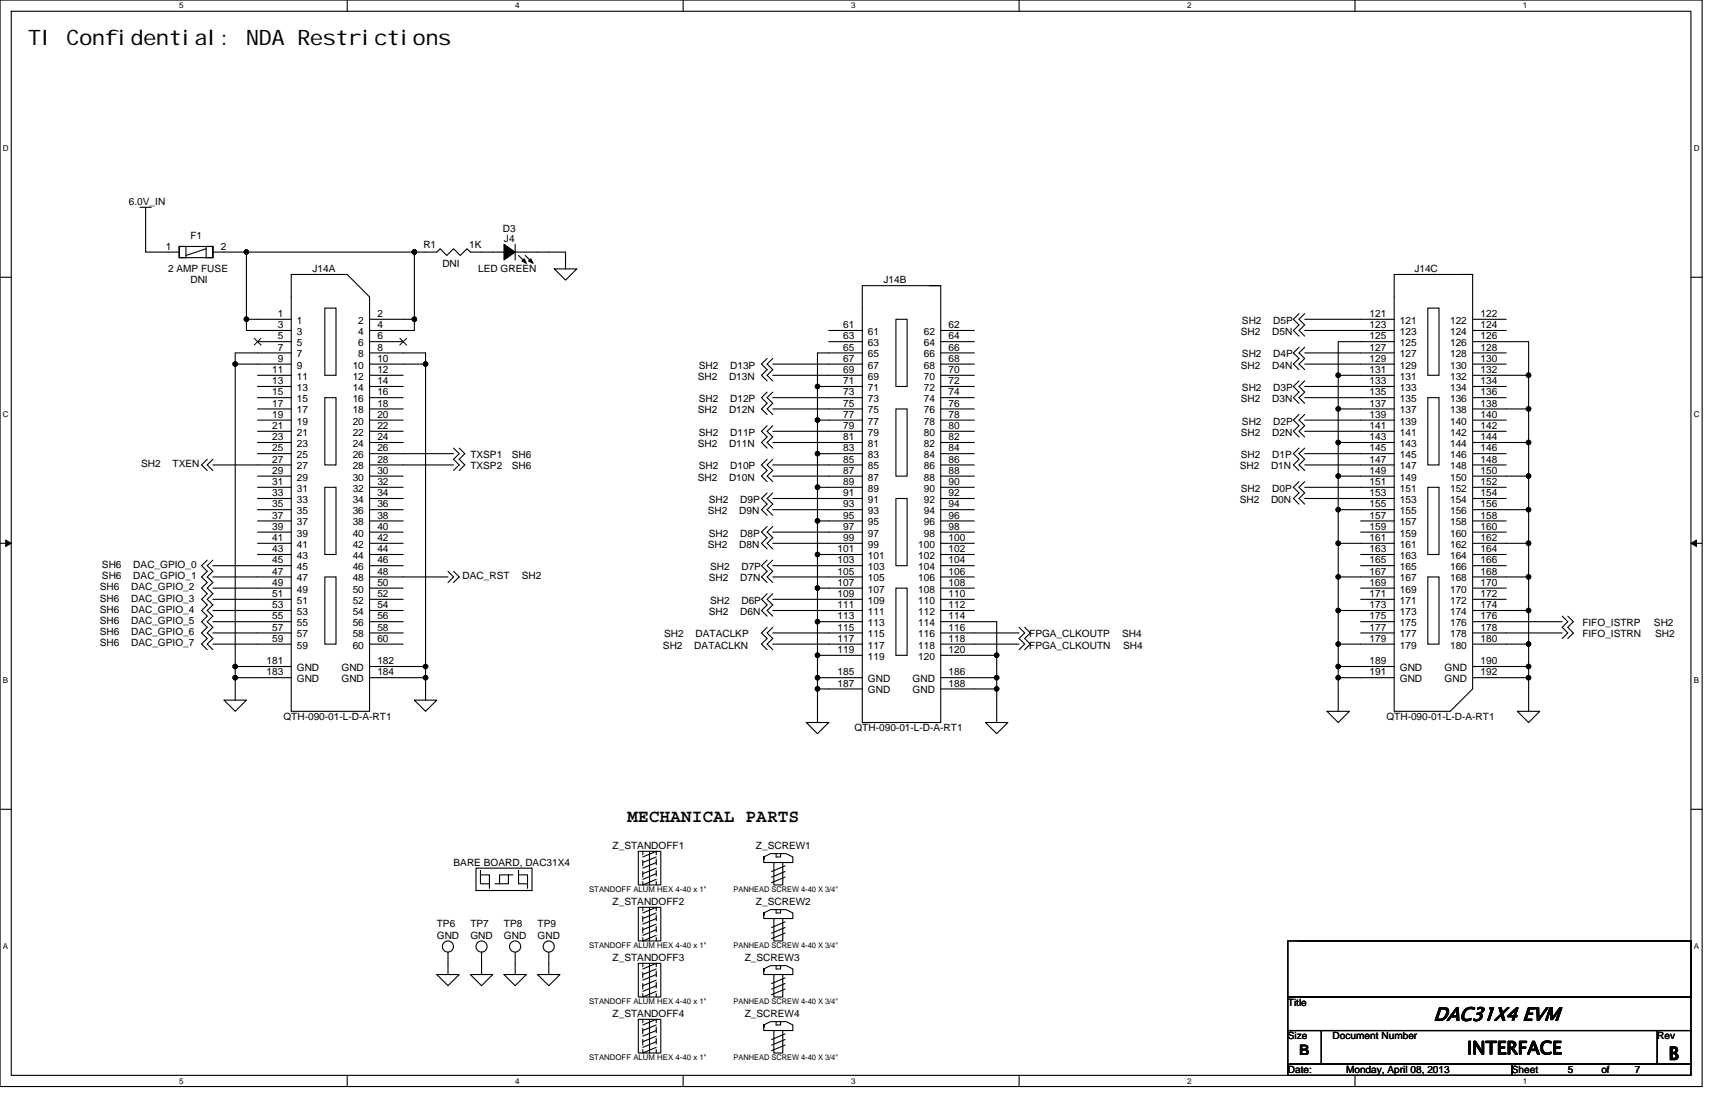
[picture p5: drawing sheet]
<svg xmlns="http://www.w3.org/2000/svg" width="432mm" height="279mm" viewBox="0 0 432 279" stroke-linecap="round" stroke-linejoin="round" font-family="sans-serif">
<path d="M0 0h428.6v273.5h-428.6zM2.8 2.8h422.9v267.9h-422.9z" fill="none" stroke="#000" stroke-width=".28"/>
<g fill="#fff">
<path d="M45.1 .3h1.1v2.3h-1.1z"/>
<path d="M45.1 271h1.1v2.2h-1.1z"/>
</g>
<path d="M87.4 0v2.8M87.4 270.7v2.8" fill="none" stroke="#000" stroke-width=".28"/>
<g fill="#fff">
<path d="M129.7 .3h1.1v2.3h-1.1z"/>
<path d="M129.7 271h1.1v2.2h-1.1z"/>
</g>
<path d="M172 0v2.8M172 270.7v2.8" fill="none" stroke="#000" stroke-width=".28"/>
<g fill="#fff">
<path d="M214.3 .3h1.1v2.3h-1.1z"/>
<path d="M214.3 271h1.1v2.2h-1.1z"/>
</g>
<path d="M256.6 0v2.8M256.6 270.7v2.8" fill="none" stroke="#000" stroke-width=".28"/>
<g fill="#fff">
<path d="M298.9 .3h1.1v2.3h-1.1z"/>
<path d="M298.9 271h1.1v2.2h-1.1z"/>
</g>
<path d="M341.2 0v2.8M341.2 270.7v2.8" fill="none" stroke="#000" stroke-width=".28"/>
<g fill="#fff">
<path d="M383.5 .3h1.1v2.3h-1.1z"/>
<path d="M383.5 271h1.1v2.2h-1.1z"/>
<path d="M.7 36.3h1.5v2.3h-1.5z"/>
<path d="M426.5 36.3h1.4v2.3h-1.4z"/>
<path d="M.7 103.3h1.5v2.2h-1.5z"/>
<path d="M426.5 103.3h1.4v2.2h-1.4z"/>
</g>
<path d="M0 69.8h2.8M425.7 69.8h2.9" fill="none" stroke="#000" stroke-width=".28"/>
<g fill="#fff">
<path d="M.7 170.2h1.4v2.3h-1.4z"/>
<path d="M426.5 170.2h1.3v2.3h-1.3z"/>
</g>
<path d="M0 136.8h2.8M425.7 136.8h2.9" fill="none" stroke="#000" stroke-width=".28"/>
<path d="M1.4 135.9l1.4 .9-1.4 .8zM425.7 136.8l1.4-.9v1.7z" fill="#000" stroke="#000" stroke-width=".25"/>
<g fill="#fff">
<path d="M.7 237.2h1.4v2.2h-1.4z"/>
<path d="M426.4 237.2h1.4v2.2h-1.4z"/>
</g>
<g fill="none" stroke="#000" stroke-width=".28">
<path d="M35.3 52.2h2.8M36.7 52.2v11.3h8.4M45.1 62h8.5v2.9h-8.5zM45.1 62h1.7v2.9h-1.7zM51.9 62h1.7v2.9h-1.7zM51.9 62.6l-5.1 1.7M53.6 63.5h8.4M62 63.5h42.3M62 63.5v16.9M73.3 69.1h14.1l5.6 5.6v104.3h-19.7zM81.8 77.6h2.8v16.9h-2.8zM104.3 63.5v16.9"/>
<path d="M126.9 63.5h-8.5l-.8-.9-1.7 1.7-1.7-1.7-1.7 1.7-1.7-1.7-.8 .9h-5.7M129.7 63.5h12.7v4.2M129.7 61.5v3.9M130.6 64.3l1.6 1.7M132.2 64.3l1.7 1.7M139.6 67.7h5.6l-2.8 2.8zM217.1 71.9h19.8v110h-19.8zM234 71.9h2.9M327.1 79l-1.5 1.4 1.5 1.4-1.5 1.4 1.5 1.4M328.5 79l-1.4 1.4 1.4 1.4-1.4 1.4 1.4 1.4M351 69.1h19.8v104.3l-5.7 5.6h-14.1zM359.5 77.6h2.8v16.9h-2.8z"/>
<path d="M367.9 69.1h2.9M59.2 91.7h14.1M59.2 91.7v76.1M62 80.4h11.3M62 80.4v2.8h11.3M64.9 86h8.4M64.9 94.5h8.4M64.9 97.3h8.4M73.3 88.8h-14.1v2.9M93 80.4h11.3M93 88.8h14.1v2.9M93 86h8.5"/>
<path d="M93 94.5h8.5M93 97.3h8.5M104.3 80.4v2.8h-11.3M107.1 91.7h-14.1M107.1 91.7v76.1M193.1 90.2l-1.4 1.5 1.4 1.3-1.4 1.5 1.4 1.4M193.1 98.7l-1.4 1.4 1.4 1.4-1.4 1.4 1.4 1.4M194.6 90.2l-1.5 1.5 1.5 1.3-1.5 1.5 1.5 1.4M194.6 98.7l-1.5 1.4 1.5 1.4-1.5 1.4 1.5 1.4M205.8 97.3v8.4h11.3M208.7 86h8.4M208.7 83.2h8.4"/>
<path d="M217.1 91.7h-22.5M217.1 94.5h-22.5M217.1 88.8h-11.3v8.5h11.3M225.6 80.4h2.8v16.9h-2.8zM236.9 86h8.4M236.9 88.8h8.4M236.9 91.7h8.4M236.9 94.5h8.4M236.9 97.3h8.4M236.9 83.2h8.4M327.1 87.4l-1.5 1.4 1.5 1.4-1.5 1.5 1.5 1.3M327.1 95.9l-1.5 1.4 1.5 1.4-1.5 1.4 1.5 1.4"/>
<path d="M328.5 87.4l-1.4 1.4 1.4 1.4-1.4 1.5 1.4 1.3M328.5 95.9l-1.4 1.4 1.4 1.4-1.4 1.4 1.4 1.4M336.9 94.5v8.4h14.1M351 80.4h-22.5M351 83.2h-22.5M351 88.8h-22.5M351 91.7h-22.5M351 97.3h-22.5M351 86h-14.1v8.5h14.1M370.8 86h14.1v8.5M370.8 94.5h14.1M370.8 80.4h8.4"/>
<path d="M370.8 83.2h8.4M370.8 88.8h8.4M370.8 91.7h8.4M370.8 97.3h8.4M384.9 94.5v8.4M52.2 115.6l-1.4 1.4 1.4 1.4M53.6 117h19.7M53.6 115.6l-1.4 1.4 1.4 1.4M64.9 100.1h8.4M64.9 102.9h8.4M64.9 105.7h8.4M64.9 108.6h8.4"/>
<path d="M64.9 111.4h8.4M64.9 114.2h8.4M64.9 119.8h8.4M81.8 100.1h2.8v16.9h-2.8zM93 114.2h21.2M93 117h21.2M93 100.1h8.5M93 102.9h8.5M93 105.7h8.5M93 108.6h8.5M93 111.4h8.5M93 119.8h8.5"/>
<path d="M114.2 112.8l1.4 1.4-1.4 1.4 1.4 1.4-1.4 1.4M115.6 112.8l1.4 1.4-1.4 1.4 1.4 1.4-1.4 1.4M193.1 107.1l-1.4 1.5 1.4 1.4-1.4 1.4 1.4 1.4M193.1 115.6l-1.4 1.4 1.4 1.4-1.4 1.4 1.4 1.4M194.6 107.1l-1.5 1.5 1.5 1.4-1.5 1.4 1.5 1.4M194.6 115.6l-1.5 1.4 1.5 1.4-1.5 1.4 1.5 1.4M205.8 105.7v8.5h11.3M205.8 114.2v8.5h11.3M217.1 100.1h-22.5M217.1 102.9h-22.5M217.1 108.6h-22.5M217.1 111.4h-22.5"/>
<path d="M217.1 117h-22.5M217.1 119.8h-22.5M225.6 102.9h2.8v16.9h-2.8zM236.9 100.1h8.4M236.9 102.9h8.4M236.9 105.7h8.4M236.9 108.6h8.4M236.9 111.4h8.4M236.9 114.2h8.4M236.9 117h8.4M236.9 119.8h8.4M327.1 104.3l-1.5 1.4 1.5 1.4-1.5 1.5 1.5 1.4"/>
<path d="M327.1 112.8l-1.5 1.4 1.5 1.4-1.5 1.4 1.5 1.4M328.5 104.3l-1.4 1.4 1.4 1.4-1.4 1.5 1.4 1.4M328.5 112.8l-1.4 1.4 1.4 1.4-1.4 1.4 1.4 1.4M336.9 102.9v8.5h14.1M336.9 111.4v8.4h14.1M336.9 119.8v8.5h14.1M351 100.1h-22.5M351 105.7h-22.5M351 108.6h-22.5M351 114.2h-22.5M351 117h-22.5M359.5 100.1h2.8v16.9h-2.8z"/>
<path d="M370.8 102.9h14.1M370.8 111.4h14.1M370.8 119.8h14.1M370.8 100.1h8.4M370.8 105.7h8.4M370.8 108.6h8.4M370.8 114.2h8.4M370.8 117h8.4M384.9 102.9v8.5M384.9 111.4v8.4M384.9 119.8v8.5M64.9 122.7h8.4"/>
<path d="M64.9 125.5h8.4M64.9 128.3h8.4M64.9 131.1h8.4M64.9 133.9h8.4M64.9 136.8h8.4M64.9 139.6h8.4M81.8 122.7h2.8v16.9h-2.8zM93 122.7h8.5M93 125.5h8.5M93 128.3h8.5M93 131.1h8.5M93 133.9h8.5"/>
<path d="M93 136.8h8.5M93 139.6h8.5M193.1 124.1l-1.4 1.4 1.4 1.4-1.4 1.4 1.4 1.4M193.1 132.5l-1.4 1.4 1.4 1.4-1.4 1.5 1.4 1.4M194.6 124.1l-1.5 1.4 1.5 1.4-1.5 1.4 1.5 1.4M194.6 132.5l-1.5 1.4 1.5 1.4-1.5 1.5 1.5 1.4M205.8 122.7v8.4h11.3M205.8 131.1v8.5h11.3M205.8 139.6v8.4h11.3M217.1 125.5h-22.5M217.1 128.3h-22.5M217.1 133.9h-22.5"/>
<path d="M217.1 136.8h-22.5M225.6 125.5h2.8v16.9h-2.8zM236.9 122.7h8.4M236.9 125.5h8.4M236.9 128.3h8.4M236.9 131.1h8.4M236.9 133.9h8.4M236.9 136.8h8.4M236.9 139.6h8.4M327.1 121.2l-1.5 1.5 1.5 1.4-1.5 1.4 1.5 1.4M328.5 121.2l-1.4 1.5 1.4 1.4-1.4 1.4 1.4 1.4M336.9 128.3v8.5h14.1"/>
<path d="M336.9 136.8v8.4h14.1M342.6 131.1h8.4M342.6 133.9h8.4M342.6 139.6h8.4M351 122.7h-22.5M351 125.5h-22.5M359.5 122.7h2.8v16.9h-2.8zM370.8 128.3h14.1M370.8 136.8h14.1M370.8 122.7h8.4M370.8 125.5h8.4M370.8 131.1h8.4"/>
<path d="M370.8 133.9h8.4M370.8 139.6h8.4M384.9 128.3v8.5M384.9 136.8v8.4M52.2 141l-1.4 1.4 1.4 1.4-1.4 1.4 1.4 1.4-1.4 1.4 1.4 1.4-1.4 1.5 1.4 1.4-1.4 1.4 1.4 1.4-1.4 1.4 1.4 1.4-1.4 1.4 1.4 1.4-1.4 1.4 1.4 1.4M53.6 159.3h19.7M53.6 156.5h19.7M53.6 153.7h19.7M53.6 150.9h19.7M53.6 148h19.7M53.6 145.2h19.7M53.6 142.4h19.7"/>
<path d="M53.6 141l-1.4 1.4 1.4 1.4-1.4 1.4 1.4 1.4-1.4 1.4 1.4 1.4-1.4 1.5 1.4 1.4-1.4 1.4 1.4 1.4-1.4 1.4 1.4 1.4-1.4 1.4 1.4 1.4-1.4 1.4 1.4 1.4M81.8 145.2h2.8v16.9h-2.8zM93 142.4h8.5M93 148h8.5M93 150.9h8.5M93 153.7h8.5M93 156.5h8.5M93 159.3h8.5M112.8 145.2h-19.8M112.8 143.8l1.4 1.4-1.4 1.4M114.2 143.8l1.4 1.4-1.4 1.4M193.1 157.9l-1.4 1.4 1.4 1.4-1.4 1.4 1.4 1.4"/>
<path d="M193.1 141l-1.4 1.4 1.4 1.4-1.4 1.4 1.4 1.4M193.1 149.4l-1.4 1.5 1.4 1.4-1.4 1.4 1.4 1.4M194.6 159.3h22.5M194.6 157.9l-1.5 1.4 1.5 1.4-1.5 1.4 1.5 1.4M194.6 141l-1.5 1.4 1.5 1.4-1.5 1.4 1.5 1.4M194.6 149.4l-1.5 1.5 1.5 1.4-1.5 1.4 1.5 1.4M205.8 148v8.5h11.3M205.8 156.5v8.5M217.1 142.4h-22.5M217.1 145.2h-22.5M217.1 150.9h-22.5M217.1 153.7h-22.5"/>
<path d="M225.6 148h2.8v17h-2.8zM236.9 159.3h19.7M236.9 156.5h14.1v8.5M236.9 142.4h8.4M236.9 145.2h8.4M236.9 148h8.4M236.9 150.9h8.4M236.9 153.7h8.4M256.6 157.9l1.4 1.4-1.4 1.4 1.4 1.4-1.4 1.4M258 157.9l1.4 1.4-1.4 1.4 1.4 1.4-1.4 1.4M336.9 145.2v8.5h14.1M336.9 153.7v8.4h14.1"/>
<path d="M342.6 142.4h8.4M342.6 148h8.4M342.6 150.9h8.4M342.6 156.5h8.4M342.6 159.3h8.4M359.5 145.2h2.8v16.9h-2.8zM370.8 156.5h22.5M370.8 159.3h22.5M370.8 145.2h14.1M370.8 153.7h14.1M370.8 142.4h8.4M370.8 148h8.4"/>
<path d="M370.8 150.9h8.4M384.9 145.2v8.5M384.9 153.7v8.4M393.3 155.1l1.4 1.4-1.4 1.4 1.4 1.4-1.4 1.4M394.7 155.1l1.4 1.4-1.4 1.4 1.4 1.4-1.4 1.4M53.6 162.1h19.7M56.4 176.2h5.6l-2.8 2.8zM59.2 167.8h14.1M59.2 167.8v2.8h14.1M59.2 170.6v5.6M93 167.8h14.1M93 170.6h14.1"/>
<path d="M93 162.1h8.5M104.3 176.2h5.7l-2.9 2.8zM107.1 170.6v5.6M107.1 167.8v2.8M194.6 162.1h22.5M205.8 170.6v2.8M205.8 173.4h11.3M205.8 170.6h11.3M205.8 165h11.3M205.8 173.4v8.5M205.8 165v5.6M236.9 173.4h14.1"/>
<path d="M236.9 162.1h19.7M236.9 165h14.1M251 170.6v2.8M251 173.4v8.5M251 170.6h-14.1M251 165v5.6M334.1 179h5.6l-2.8 2.9zM336.9 167.8v2.8M336.9 162.1v5.7M336.9 170.6h14.1M336.9 167.8h14.1M336.9 170.6v8.4"/>
<path d="M370.8 170.6h14.1v8.4M370.8 167.8h14.1M370.8 162.1h14.1M382 179h5.7l-2.8 2.9zM384.9 167.8v2.8M384.9 162.1v5.7M203 181.9h5.7l-2.9 2.8zM248.1 181.9h5.7l-2.8 2.8zM0 203.7h2.8M119.8 218.5h14.1v5.7h-14.1zM121 219.1v3.4h2.2M130.6 219.1v3.4h2.2"/>
<path d="M160.7 214.3h5.7v8.5h-5.7zM160.7 214.3h.1M161.8 214.3v.8M161.8 216.6v1.4M161.8 219.4v1.4M163.5 214.3v8.5M165.2 215.7l-3.4 1.4M165.2 217.1l-3.4 1.4M165.2 218.5l-3.4 1.4M165.2 219.9l-3.4 1.4M165.2 215.1v-.8l-3.4 1.4M165.2 216.3v1.4"/>
<path d="M165.2 219.1v1.4M192.3 215.7l1.7-.8h3.9l1.7 .8v1.4h-2.5v5.7h-2.3v-5.7h-2.5zM194.8 217.1h2.3M195.4 214.9v.8h1.1v-.8M197.7 218l-3.4 1.4M197.7 219.4l-3.4 1.4M425.7 203.7h2.9M112.8 239.7v5.6M121 220.2h2.2v3.4M121.2 239.7v5.6M128 220.2v2.3h-3.4M129.1 220.2h-3.3v2.3"/>
<path d="M129.7 239.7v5.6M130.6 220.2h2.2v3.4M138.2 239.7v5.6M160.7 228.4h5.7v8.5h-5.7zM160.7 228.4h.1M161.8 228.4v.8M161.8 230.7v1.4M161.8 233.5v1.4M163.5 228.4v8.5M165.2 221.3l-3.4 1.5v-.9M165.2 229.8l-3.4 1.4M165.2 231.2l-3.4 1.4"/>
<path d="M165.2 232.6l-3.4 1.4M165.2 234l-3.4 1.4M165.2 235.4l-3.4 1.5v-.9M165.2 221.9v.9M165.2 229.2v-.8l-3.4 1.4M165.2 230.4v1.4M165.2 233.2v1.4M165.2 236v.9M192.3 229.8l1.7-.8h3.9l1.7 .8v1.4h-2.5v5.7h-2.3v-5.7h-2.5zM194.8 231.2h2.3M195.4 229v.8h1.1v-.8M197.7 232.1l-3.4 1.4"/>
<path d="M197.7 233.5l-3.4 1.4M197.7 234.9l-3.4 1.4M197.7 220.8l-3.4 1.4M324.3 236.9h101.4v14.1h-101.4zM327.1 236.9h98.6v14.1M110 245.3h5.6l-2.8 2.8zM118.4 245.3h5.7l-2.9 2.8zM126.9 245.3h5.6l-2.8 2.8zM135.3 245.3h5.7l-2.8 2.8zM160.7 256.6h5.7v8.4h-5.7zM160.7 256.6h.1M160.7 242.5h5.7v8.5h-5.7z"/>
<path d="M160.7 242.5h.1M161.8 256.6v.8M161.8 258.8v1.4M161.8 242.5v.8M161.8 244.8v1.3M161.8 247.6v1.4M163.5 256.6v8.4M163.5 242.5v8.5M165.2 258l-3.4 1.4M165.2 259.4l-3.4 1.4M165.2 257.4v-.8l-3.4 1.4M165.2 258.6v1.4"/>
<path d="M165.2 243.9l-3.4 1.4M165.2 245.3l-3.4 1.4M165.2 246.7l-3.4 1.4M165.2 248.1l-3.4 1.4M165.2 249.5l-3.4 1.5v-.9M165.2 243.3v-.8l-3.4 1.4M165.2 244.5v1.4M165.2 247.3v1.4M165.2 250.1v.9M192.3 243.9l1.7-.8h3.9l1.7 .8v1.4h-2.5v5.7h-2.3v-5.7h-2.5zM192.3 258l1.7-.8h3.9l1.7 .8v1.4h-2.5v5.6h-2.3v-5.6h-2.5zM194.8 245.3h2.3"/>
<path d="M194.8 259.4h2.3M195.4 243.1v.8h1.1v-.8M195.4 257.2v.8h1.1v-.8M197.7 246.1l-3.4 1.5M197.7 247.6l-3.4 1.4M197.7 249l-3.4 1.4M324.3 251h101.4v8.4h-101.4zM324.3 259.4h8.4v8.5h-8.4zM332.7 259.4h84.6v8.5h-84.6zM417.3 259.4h8.4v8.5h-8.4zM161.8 261.7v1.4M165.2 260.8l-3.4 1.4"/>
<path d="M165.2 262.2l-3.4 1.4M165.2 263.6l-3.4 1.4v-.8M165.2 261.4v1.4M165.2 264.2v.8M197.7 260.2l-3.4 1.5M197.7 261.7l-3.4 1.4M197.7 263.1l-3.4 1.4M324.3 267.9h56.3v2.8h-56.3zM380.6 267.9h45.1v2.8h-45.1z"/>
<circle cx="112.8" cy="238.3" r="1.4"/>
<circle cx="121.2" cy="238.3" r="1.4"/>
<circle cx="129.7" cy="238.3" r="1.4"/>
<circle cx="138.2" cy="238.3" r="1.4"/>
</g>
<g fill="#000" stroke="#000" stroke-width=".28">
<path d="M126.9 61.5l2.8 2-2.8 1.9z" fill-rule="evenodd"/>
<path d="M131.4 65.7l.6-.5 .5 1.1z" fill-rule="evenodd"/>
<path d="M133.6 65.2l.6 1.1-1.1-.6z" fill-rule="evenodd"/>
<circle cx="62" cy="63.4" r=".55"/>
<circle cx="104.3" cy="63.4" r=".55"/>
<circle cx="59.2" cy="91.6" r=".56"/>
<circle cx="62" cy="80.4" r=".56"/>
<circle cx="104.3" cy="80.4" r=".56"/>
<circle cx="107.1" cy="91.6" r=".55"/>
<circle cx="205.8" cy="97.3" r=".55"/>
<circle cx="336.9" cy="94.5" r=".56"/>
<circle cx="384.8" cy="94.5" r=".56"/>
<circle cx="205.8" cy="105.7" r=".55"/>
<circle cx="205.8" cy="114.2" r=".55"/>
<circle cx="336.9" cy="102.9" r=".55"/>
<circle cx="336.9" cy="111.4" r=".55"/>
<circle cx="336.9" cy="119.8" r=".55"/>
<circle cx="384.8" cy="111.4" r=".55"/>
<circle cx="384.8" cy="119.8" r=".55"/>
<circle cx="384.8" cy="102.9" r=".55"/>
<circle cx="205.8" cy="122.6" r=".56"/>
<circle cx="205.8" cy="139.6" r=".55"/>
<circle cx="205.8" cy="131.1" r=".55"/>
<circle cx="336.9" cy="136.7" r=".56"/>
<circle cx="336.9" cy="128.3" r=".55"/>
<circle cx="384.8" cy="136.7" r=".56"/>
<circle cx="384.8" cy="128.3" r=".55"/>
<circle cx="205.8" cy="156.5" r=".55"/>
<circle cx="205.8" cy="148" r=".55"/>
<circle cx="336.9" cy="153.7" r=".55"/>
<circle cx="336.9" cy="145.2" r=".55"/>
<circle cx="384.8" cy="145.2" r=".55"/>
<circle cx="384.8" cy="153.7" r=".55"/>
<circle cx="59.2" cy="167.8" r=".56"/>
<circle cx="59.2" cy="170.6" r=".56"/>
<circle cx="107.1" cy="167.8" r=".55"/>
<circle cx="107.1" cy="170.6" r=".55"/>
<circle cx="205.8" cy="164.9" r=".56"/>
<circle cx="205.8" cy="173.4" r=".55"/>
<circle cx="205.8" cy="170.6" r=".55"/>
<circle cx="250.9" cy="164.9" r=".56"/>
<circle cx="250.9" cy="173.4" r=".55"/>
<circle cx="250.9" cy="170.6" r=".55"/>
<circle cx="336.9" cy="170.6" r=".55"/>
<circle cx="336.9" cy="162.1" r=".55"/>
<circle cx="336.9" cy="167.8" r=".55"/>
<circle cx="384.8" cy="170.6" r=".55"/>
<circle cx="384.8" cy="167.8" r=".55"/>
<circle cx="384.8" cy="162.1" r=".55"/>
</g>
<path d="M64 85.2l1.7 1.7M65.7 85.2l-1.7 1.7M100.7 85.2l1.7 1.7M102.4 85.2l-1.8 1.7" fill="none" stroke="#000" stroke-width=".25"/>
<text font-size="5.4" x="7.1" y="11.3">TI Confidential: NDA Restrictions</text>
<text font-size="4.8" x="360.9" y="256.9">DAC31X4 EVM</text>
<g font-size="4.5">
<text x="157.9" y="206.8">MECHANICAL PARTS</text>
<text x="369.4" y="265.3">INTERFACE</text>
<text x="420.1" y="266.7">B</text>
</g>
<text font-size="3.7" x="327.1" y="265.6">B</text>
<g font-size="2.5">
<text x="32.4" y="51.6">6.0V_IN</text>
<text x="126.6" y="58.4">D3</text>
<text x="41.7" y="62.9">1</text>
<text x="47.9" y="60">F1</text>
<text x="55.6" y="62.9">2</text>
<text x="106.6" y="62.3">R1</text>
<text x="118.2" y="62.3">1K</text>
<text x="126.9" y="60.9">J4</text>
<text x="42.3" y="68.5">2 AMP FUSE</text>
<text x="47.9" y="71.3">DNI</text>
<text x="78.7" y="68.5">J14A</text>
<text x="111.4" y="67.1">DNI</text>
<text x="120.4" y="68.5">LED GREEN</text>
<text x="222.5" y="71.3">J14B</text>
<text x="356.1" y="68.5">J14C</text>
<text x="69.9" y="79.8">1</text>
<text x="69.9" y="82.6">3</text>
<text x="74.7" y="81.5">1</text>
<text x="90.2" y="81.5">2</text>
<text x="95" y="79.8">2</text>
<text x="95" y="82.6">4</text>
<text x="212.3" y="82.6">61</text>
<text x="238.8" y="82.6">62</text>
<text x="312.7" y="81.5">SH2</text>
<text x="320.6" y="81.5">D5P</text>
<text x="344.8" y="79.8">121</text>
<text x="344.8" y="82.6">123</text>
<text x="352.4" y="81.5">121</text>
<text x="365.1" y="81.5">122</text>
<text x="372.7" y="79.8">122</text>
<text x="372.7" y="82.6">124</text>
<text x="69.9" y="85.4">5</text>
<text x="69.9" y="88.2">7</text>
<text x="74.7" y="84.3">3</text>
<text x="74.7" y="87.1">5</text>
<text x="74.7" y="90">7</text>
<text x="90.2" y="84.3">4</text>
<text x="90.2" y="87.1">6</text>
<text x="90.2" y="90">8</text>
<text x="95" y="85.4">6</text>
<text x="95" y="88.2">8</text>
<text x="212.3" y="85.4">63</text>
<text x="212.3" y="88.2">65</text>
<text x="218.5" y="87.1">63</text>
<text x="218.5" y="90">65</text>
<text x="218.5" y="84.3">61</text>
<text x="232.6" y="87.1">64</text>
<text x="232.6" y="90">66</text>
<text x="232.6" y="84.3">62</text>
<text x="238.8" y="85.4">64</text>
<text x="238.8" y="88.2">66</text>
<text x="312.4" y="84.3">SH2</text>
<text x="312.7" y="89.9">SH2</text>
<text x="320.3" y="84.3">D5N</text>
<text x="320.6" y="89.9">D4P</text>
<text x="344.8" y="85.4">125</text>
<text x="344.8" y="88.2">127</text>
<text x="352.4" y="84.3">123</text>
<text x="352.4" y="87.1">125</text>
<text x="352.4" y="90">127</text>
<text x="365.1" y="84.3">124</text>
<text x="365.1" y="87.1">126</text>
<text x="365.1" y="90">128</text>
<text x="372.7" y="85.4">126</text>
<text x="372.7" y="88.2">128</text>
<text x="68.5" y="93.9">11</text>
<text x="69.9" y="91.1">9</text>
<text x="74.7" y="92.8">9</text>
<text x="74.7" y="95.6">11</text>
<text x="88.8" y="92.8">10</text>
<text x="88.8" y="95.6">12</text>
<text x="95" y="91.1">10</text>
<text x="95" y="93.9">12</text>
<text x="175.7" y="95.6">SH2</text>
<text x="175.9" y="92.8">SH2</text>
<text x="183.6" y="95.6">D13N</text>
<text x="183.8" y="92.8">D13P</text>
<text x="212.3" y="91.1">67</text>
<text x="212.3" y="93.9">69</text>
<text x="218.5" y="92.8">67</text>
<text x="218.5" y="95.6">69</text>
<text x="232.6" y="92.8">68</text>
<text x="232.6" y="95.6">70</text>
<text x="238.8" y="91.1">68</text>
<text x="238.8" y="93.9">70</text>
<text x="312.4" y="92.8">SH2</text>
<text x="320.3" y="92.8">D4N</text>
<text x="344.8" y="91.1">129</text>
<text x="344.8" y="93.9">131</text>
<text x="352.4" y="92.8">129</text>
<text x="352.4" y="95.6">131</text>
<text x="365.1" y="92.8">130</text>
<text x="365.1" y="95.6">132</text>
<text x="372.7" y="91.1">130</text>
<text x="372.7" y="93.9">132</text>
<text x="68.5" y="96.7">13</text>
<text x="68.5" y="99.5">15</text>
<text x="74.7" y="98.4">13</text>
<text x="74.7" y="101.2">15</text>
<text x="88.8" y="98.4">14</text>
<text x="88.8" y="101.2">16</text>
<text x="95" y="96.7">14</text>
<text x="95" y="99.5">16</text>
<text x="175.9" y="101.2">SH2</text>
<text x="183.8" y="101.2">D12P</text>
<text x="212.3" y="96.7">71</text>
<text x="212.3" y="99.5">73</text>
<text x="218.5" y="98.4">71</text>
<text x="218.5" y="101.2">73</text>
<text x="232.6" y="98.4">72</text>
<text x="232.6" y="101.2">74</text>
<text x="238.8" y="96.7">72</text>
<text x="238.8" y="99.5">74</text>
<text x="312.4" y="101.2">SH2</text>
<text x="312.7" y="98.4">SH2</text>
<text x="320.3" y="101.2">D3N</text>
<text x="320.6" y="98.4">D3P</text>
<text x="344.8" y="96.7">133</text>
<text x="344.8" y="99.5">135</text>
<text x="352.4" y="98.4">133</text>
<text x="352.4" y="101.2">135</text>
<text x="365.1" y="98.4">134</text>
<text x="365.1" y="101.2">136</text>
<text x="372.7" y="96.7">134</text>
<text x="372.7" y="99.5">136</text>
<text x="68.5" y="102.3">17</text>
<text x="68.5" y="105.2">19</text>
<text x="68.5" y="108">21</text>
<text x="74.7" y="104.1">17</text>
<text x="74.7" y="106.9">19</text>
<text x="88.8" y="104.1">18</text>
<text x="88.8" y="106.9">20</text>
<text x="95" y="102.3">18</text>
<text x="95" y="105.2">20</text>
<text x="95" y="108">22</text>
<text x="175.7" y="104">SH2</text>
<text x="183.6" y="104">D12N</text>
<text x="212.3" y="102.3">75</text>
<text x="212.3" y="105.2">77</text>
<text x="212.3" y="108">79</text>
<text x="218.5" y="104.1">75</text>
<text x="218.5" y="106.9">77</text>
<text x="232.6" y="104.1">76</text>
<text x="232.6" y="106.9">78</text>
<text x="238.8" y="102.3">76</text>
<text x="238.8" y="105.2">78</text>
<text x="238.8" y="108">80</text>
<text x="312.7" y="106.9">SH2</text>
<text x="320.6" y="106.9">D2P</text>
<text x="344.8" y="102.3">137</text>
<text x="344.8" y="105.2">139</text>
<text x="344.8" y="108">141</text>
<text x="352.4" y="104.1">137</text>
<text x="352.4" y="106.9">139</text>
<text x="365.1" y="104.1">138</text>
<text x="365.1" y="106.9">140</text>
<text x="372.7" y="102.3">138</text>
<text x="372.7" y="105.2">140</text>
<text x="372.7" y="108">142</text>
<text x="68.5" y="110.8">23</text>
<text x="68.5" y="113.6">25</text>
<text x="74.7" y="109.7">21</text>
<text x="74.7" y="112.5">23</text>
<text x="88.8" y="109.7">22</text>
<text x="88.8" y="112.5">24</text>
<text x="95" y="110.8">24</text>
<text x="95" y="113.6">26</text>
<text x="175.7" y="112.5">SH2</text>
<text x="175.9" y="109.7">SH2</text>
<text x="183.6" y="112.5">D11N</text>
<text x="183.8" y="109.7">D11P</text>
<text x="212.3" y="110.8">81</text>
<text x="212.3" y="113.6">83</text>
<text x="218.5" y="109.7">79</text>
<text x="218.5" y="112.5">81</text>
<text x="232.6" y="109.7">80</text>
<text x="232.6" y="112.5">82</text>
<text x="238.8" y="110.8">82</text>
<text x="238.8" y="113.6">84</text>
<text x="312.4" y="109.7">SH2</text>
<text x="320.3" y="109.7">D2N</text>
<text x="344.8" y="110.8">143</text>
<text x="344.8" y="113.6">145</text>
<text x="352.4" y="109.7">141</text>
<text x="352.4" y="112.5">143</text>
<text x="365.1" y="109.7">142</text>
<text x="365.1" y="112.5">144</text>
<text x="372.7" y="110.8">144</text>
<text x="372.7" y="113.6">146</text>
<text x="35.5" y="117.6">SH2</text>
<text x="43.4" y="117.6">TXEN</text>
<text x="68.5" y="116.4">27</text>
<text x="68.5" y="119.3">29</text>
<text x="74.7" y="115.3">25</text>
<text x="74.7" y="118.2">27</text>
<text x="88.8" y="115.3">26</text>
<text x="88.8" y="118.2">28</text>
<text x="95" y="116.4">28</text>
<text x="95" y="119.3">30</text>
<text x="118.4" y="115.3">TXSP1</text>
<text x="118.4" y="118.1">TXSP2</text>
<text x="128.9" y="115.3">SH6</text>
<text x="128.9" y="118.1">SH6</text>
<text x="175.9" y="118.1">SH2</text>
<text x="183.8" y="118.1">D10P</text>
<text x="212.3" y="116.4">85</text>
<text x="212.3" y="119.3">87</text>
<text x="218.5" y="115.3">83</text>
<text x="218.5" y="118.2">85</text>
<text x="232.6" y="115.3">84</text>
<text x="232.6" y="118.2">86</text>
<text x="238.8" y="116.4">86</text>
<text x="238.8" y="119.3">88</text>
<text x="312.1" y="118.1">SH2</text>
<text x="312.4" y="115.3">SH2</text>
<text x="320" y="118.1">D1N</text>
<text x="320.3" y="115.3">D1P</text>
<text x="344.8" y="116.4">147</text>
<text x="344.8" y="119.3">149</text>
<text x="352.4" y="115.3">145</text>
<text x="352.4" y="118.2">147</text>
<text x="365.1" y="115.3">146</text>
<text x="365.1" y="118.2">148</text>
<text x="372.7" y="116.4">148</text>
<text x="372.7" y="119.3">150</text>
<text x="68.5" y="122.1">31</text>
<text x="68.5" y="124.9">33</text>
<text x="74.7" y="121">29</text>
<text x="74.7" y="123.8">31</text>
<text x="88.8" y="121">30</text>
<text x="88.8" y="123.8">32</text>
<text x="95" y="122.1">32</text>
<text x="95" y="124.9">34</text>
<text x="175.7" y="121">SH2</text>
<text x="183.6" y="121">D10N</text>
<text x="212.3" y="122.1">89</text>
<text x="212.3" y="124.9">91</text>
<text x="218.5" y="121">87</text>
<text x="218.5" y="123.8">89</text>
<text x="232.6" y="121">88</text>
<text x="232.6" y="123.8">90</text>
<text x="238.8" y="122.1">90</text>
<text x="238.8" y="124.9">92</text>
<text x="312.4" y="123.8">SH2</text>
<text x="320.3" y="123.8">D0P</text>
<text x="344.8" y="122.1">151</text>
<text x="344.8" y="124.9">153</text>
<text x="352.4" y="121">149</text>
<text x="352.4" y="123.8">151</text>
<text x="365.1" y="121">150</text>
<text x="365.1" y="123.8">152</text>
<text x="372.7" y="122.1">152</text>
<text x="372.7" y="124.9">154</text>
<text x="68.5" y="127.7">35</text>
<text x="68.5" y="130.5">37</text>
<text x="74.7" y="126.6">33</text>
<text x="74.7" y="129.4">35</text>
<text x="88.8" y="126.6">34</text>
<text x="88.8" y="129.4">36</text>
<text x="95" y="127.7">36</text>
<text x="95" y="130.5">38</text>
<text x="178.2" y="129.4">SH2</text>
<text x="178.5" y="126.6">SH2</text>
<text x="186.1" y="129.4">D9N</text>
<text x="186.4" y="126.6">D9P</text>
<text x="212.3" y="127.7">93</text>
<text x="212.3" y="130.5">95</text>
<text x="218.5" y="126.6">91</text>
<text x="218.5" y="129.4">93</text>
<text x="232.6" y="126.6">92</text>
<text x="232.6" y="129.4">94</text>
<text x="238.8" y="127.7">94</text>
<text x="238.8" y="130.5">96</text>
<text x="312.1" y="126.6">SH2</text>
<text x="320" y="126.6">D0N</text>
<text x="344.8" y="127.7">155</text>
<text x="344.8" y="130.5">157</text>
<text x="352.4" y="126.6">153</text>
<text x="352.4" y="129.4">155</text>
<text x="365.1" y="126.6">154</text>
<text x="365.1" y="129.4">156</text>
<text x="372.7" y="127.7">156</text>
<text x="372.7" y="130.5">158</text>
<text x="68.5" y="133.4">39</text>
<text x="68.5" y="136.2">41</text>
<text x="74.7" y="132.3">37</text>
<text x="74.7" y="135.1">39</text>
<text x="74.7" y="137.9">41</text>
<text x="88.8" y="132.3">38</text>
<text x="88.8" y="135.1">40</text>
<text x="88.8" y="137.9">42</text>
<text x="95" y="133.4">40</text>
<text x="95" y="136.2">42</text>
<text x="178.2" y="137.9">SH2</text>
<text x="178.5" y="135.1">SH2</text>
<text x="186.1" y="137.9">D8N</text>
<text x="186.4" y="135.1">D8P</text>
<text x="212.3" y="133.4">97</text>
<text x="212.3" y="136.2">99</text>
<text x="218.5" y="132.3">95</text>
<text x="218.5" y="135.1">97</text>
<text x="218.5" y="137.9">99</text>
<text x="231.2" y="137.9">100</text>
<text x="232.6" y="132.3">96</text>
<text x="232.6" y="135.1">98</text>
<text x="238.8" y="136.2">100</text>
<text x="238.8" y="133.4">98</text>
<text x="344.8" y="133.4">159</text>
<text x="344.8" y="136.2">161</text>
<text x="352.4" y="132.3">157</text>
<text x="352.4" y="135.1">159</text>
<text x="352.4" y="137.9">161</text>
<text x="365.1" y="132.3">158</text>
<text x="365.1" y="135.1">160</text>
<text x="365.1" y="137.9">162</text>
<text x="372.7" y="133.4">160</text>
<text x="372.7" y="136.2">162</text>
<text x="25.7" y="142.9">SH6</text>
<text x="33.6" y="142.9">DAC_GPIO_0</text>
<text x="68.5" y="139">43</text>
<text x="68.5" y="141.8">45</text>
<text x="74.7" y="140.7">43</text>
<text x="74.7" y="143.5">45</text>
<text x="88.8" y="140.7">44</text>
<text x="88.8" y="143.5">46</text>
<text x="95" y="139">44</text>
<text x="95" y="141.8">46</text>
<text x="178.8" y="143.5">SH2</text>
<text x="186.7" y="143.5">D7P</text>
<text x="210.9" y="139">101</text>
<text x="210.9" y="141.8">103</text>
<text x="218.5" y="140.7">101</text>
<text x="218.5" y="143.5">103</text>
<text x="231.2" y="140.7">102</text>
<text x="231.2" y="143.5">104</text>
<text x="238.8" y="139">102</text>
<text x="238.8" y="141.8">104</text>
<text x="344.8" y="139">163</text>
<text x="344.8" y="141.8">165</text>
<text x="352.4" y="140.7">163</text>
<text x="352.4" y="143.5">165</text>
<text x="365.1" y="140.7">164</text>
<text x="365.1" y="143.5">166</text>
<text x="372.7" y="139">164</text>
<text x="372.7" y="141.8">166</text>
<text x="25.1" y="148.6">SH6</text>
<text x="25.7" y="145.8">SH6</text>
<text x="33" y="148.6">DAC_GPIO_2</text>
<text x="33.6" y="145.8">DAC_GPIO_1</text>
<text x="68.5" y="144.6">47</text>
<text x="68.5" y="147.4">49</text>
<text x="74.7" y="146.4">47</text>
<text x="74.7" y="149.2">49</text>
<text x="88.8" y="146.4">48</text>
<text x="88.8" y="149.2">50</text>
<text x="95" y="144.6">48</text>
<text x="95" y="147.4">50</text>
<text x="116.5" y="145.8">DAC_RST</text>
<text x="131.4" y="145.8">SH2</text>
<text x="178.5" y="146.3">SH2</text>
<text x="186.4" y="146.3">D7N</text>
<text x="210.9" y="144.6">105</text>
<text x="210.9" y="147.4">107</text>
<text x="218.5" y="146.4">105</text>
<text x="218.5" y="149.2">107</text>
<text x="231.2" y="146.4">106</text>
<text x="231.2" y="149.2">108</text>
<text x="238.8" y="144.6">106</text>
<text x="238.8" y="147.4">108</text>
<text x="344.8" y="144.6">167</text>
<text x="344.8" y="147.4">169</text>
<text x="352.4" y="146.4">167</text>
<text x="352.4" y="149.2">169</text>
<text x="365.1" y="146.4">168</text>
<text x="365.1" y="149.2">170</text>
<text x="372.7" y="144.6">168</text>
<text x="372.7" y="147.4">170</text>
<text x="25.1" y="154.2">SH6</text>
<text x="25.1" y="151.4">SH6</text>
<text x="33" y="154.2">DAC_GPIO_4</text>
<text x="33" y="151.4">DAC_GPIO_3</text>
<text x="68.5" y="150.3">51</text>
<text x="68.5" y="153.1">53</text>
<text x="68.5" y="155.9">55</text>
<text x="74.7" y="152">51</text>
<text x="74.7" y="154.8">53</text>
<text x="88.8" y="152">52</text>
<text x="88.8" y="154.8">54</text>
<text x="95" y="150.3">52</text>
<text x="95" y="153.1">54</text>
<text x="95" y="155.9">56</text>
<text x="178.5" y="154.8">SH2</text>
<text x="178.8" y="152">SH2</text>
<text x="186.4" y="154.8">D6N</text>
<text x="186.7" y="152">D6P</text>
<text x="210.9" y="150.3">109</text>
<text x="210.9" y="153.1">111</text>
<text x="210.9" y="155.9">113</text>
<text x="218.5" y="152">109</text>
<text x="218.5" y="154.8">111</text>
<text x="231.2" y="152">110</text>
<text x="231.2" y="154.8">112</text>
<text x="238.8" y="150.3">110</text>
<text x="238.8" y="153.1">112</text>
<text x="238.8" y="155.9">114</text>
<text x="344.8" y="150.3">171</text>
<text x="344.8" y="153.1">173</text>
<text x="344.8" y="155.9">175</text>
<text x="352.4" y="152">171</text>
<text x="352.4" y="154.8">173</text>
<text x="365.1" y="152">172</text>
<text x="365.1" y="154.8">174</text>
<text x="372.7" y="150.3">172</text>
<text x="372.7" y="153.1">174</text>
<text x="372.7" y="155.9">176</text>
<text x="25.1" y="159.9">SH6</text>
<text x="25.1" y="157">SH6</text>
<text x="33" y="159.9">DAC_GPIO_6</text>
<text x="33" y="157">DAC_GPIO_5</text>
<text x="68.5" y="158.7">57</text>
<text x="68.5" y="161.5">59</text>
<text x="74.7" y="157.6">55</text>
<text x="74.7" y="160.5">57</text>
<text x="88.8" y="157.6">56</text>
<text x="88.8" y="160.5">58</text>
<text x="95" y="158.7">58</text>
<text x="95" y="161.5">60</text>
<text x="167.2" y="160.4">SH2</text>
<text x="175.1" y="160.4">DATACLKP</text>
<text x="210.9" y="158.7">115</text>
<text x="210.9" y="161.5">117</text>
<text x="218.5" y="157.6">113</text>
<text x="218.5" y="160.5">115</text>
<text x="231.2" y="157.6">114</text>
<text x="231.2" y="160.5">116</text>
<text x="238.8" y="158.7">116</text>
<text x="238.8" y="161.5">118</text>
<text x="259.1" y="160.4">FPGA_CLKOUTP</text>
<text x="282.5" y="160.4">SH4</text>
<text x="344.8" y="158.7">177</text>
<text x="344.8" y="161.5">179</text>
<text x="352.4" y="157.6">175</text>
<text x="352.4" y="160.5">177</text>
<text x="365.1" y="157.6">176</text>
<text x="365.1" y="160.5">178</text>
<text x="372.7" y="158.7">178</text>
<text x="372.7" y="161.5">180</text>
<text x="398.4" y="157.6">FIFO_ISTRP</text>
<text x="398.4" y="160.4">FIFO_ISTRN</text>
<text x="416.4" y="157.6">SH2</text>
<text x="416.7" y="160.4">SH2</text>
<text x="25.1" y="162.7">SH6</text>
<text x="33" y="162.7">DAC_GPIO_7</text>
<text x="67.1" y="167.2">181</text>
<text x="74.7" y="163.3">59</text>
<text x="88.8" y="163.3">60</text>
<text x="95" y="167.2">182</text>
<text x="166.9" y="163.3">SH2</text>
<text x="174.8" y="163.3">DATACLKN</text>
<text x="210.9" y="164.4">119</text>
<text x="218.5" y="163.3">117</text>
<text x="218.5" y="166.1">119</text>
<text x="231.2" y="163.3">118</text>
<text x="231.2" y="166.1">120</text>
<text x="238.8" y="164.4">120</text>
<text x="259.1" y="163.3">FPGA_CLKOUTN</text>
<text x="282.8" y="163.3">SH4</text>
<text x="344.8" y="167.2">189</text>
<text x="352.4" y="163.3">179</text>
<text x="365.1" y="163.3">180</text>
<text x="372.7" y="167.2">190</text>
<text x="67.1" y="170">183</text>
<text x="74.7" y="168.9">GND</text>
<text x="74.7" y="171.7">GND</text>
<text x="86" y="168.9">GND</text>
<text x="86" y="171.7">GND</text>
<text x="95" y="170">184</text>
<text x="210.9" y="170">185</text>
<text x="210.9" y="172.8">187</text>
<text x="218.5" y="171.7">GND</text>
<text x="229.8" y="171.7">GND</text>
<text x="238.8" y="170">186</text>
<text x="238.8" y="172.8">188</text>
<text x="344.8" y="170">191</text>
<text x="352.4" y="168.9">GND</text>
<text x="352.4" y="171.7">GND</text>
<text x="363.7" y="168.9">GND</text>
<text x="363.7" y="171.7">GND</text>
<text x="372.7" y="170">192</text>
<text x="218.5" y="174.6">GND</text>
<text x="229.8" y="174.6">GND</text>
<text x="71.4" y="181.3">QTH-090-01-L-D-A-RT1</text>
<text x="215.1" y="184.1">QTH-090-01-L-D-A-RT1</text>
<text x="349.1" y="181.3">QTH-090-01-L-D-A-RT1</text>
<text x="154.2" y="213.7">Z_STANDOFF1</text>
<text x="190.3" y="213.7">Z_SCREW1</text>
<text x="114.2" y="218">BARE BOARD, DAC31X4</text>
<text x="154.2" y="227.8">Z_STANDOFF2</text>
<text x="190.3" y="227.8">Z_SCREW2</text>
<text x="110" y="233.4">TP6</text>
<text x="118.4" y="233.4">TP7</text>
<text x="126.9" y="233.4">TP8</text>
<text x="135.3" y="233.4">TP9</text>
<text x="110" y="236.3">GND</text>
<text x="118.4" y="236.3">GND</text>
<text x="126.9" y="236.3">GND</text>
<text x="135.3" y="236.3">GND</text>
<text x="154.2" y="241.9">Z_STANDOFF3</text>
<text x="187.5" y="241.9">Z_SCREW3</text>
<text x="154.2" y="256">Z_STANDOFF4</text>
<text x="187.5" y="256">Z_SCREW4</text>
<text x="324.3" y="253.2">Title</text>
<text x="324.3" y="261.6">Size</text>
<text x="335.5" y="261.6">Document Number</text>
<text x="417.3" y="261.6">Rev</text>
<text x="324.3" y="270.1">Date:</text>
<text x="338.9" y="270.1">Monday, April 08, 2013</text>
<text x="380.6" y="270.1">Sheet</text>
<text x="394.7" y="270.1">5</text>
<text x="403.2" y="270.1">of</text>
<text x="411.6" y="270.1">7</text>
</g>
<g font-size="2">
<text x="45.1" y="2.1">5</text>
<text x="129.7" y="2.1">4</text>
<text x="214.3" y="2.1">3</text>
<text x="298.9" y="2.1">2</text>
<text x="383.5" y="2.1">1</text>
<text x=".7" y="38.1">D</text>
<text x="426.5" y="38.1">D</text>
<text x=".7" y="105.1">C</text>
<text x="426.5" y="105.1">C</text>
<text x=".7" y="172">B</text>
<text x="426.5" y="172">B</text>
<text x="148.3" y="224.5">STANDOFF ALUM HEX 4-40 x 1&quot;</text>
<text x="184.7" y="224.5">PANHEAD SCREW 4-40 X 3/4&quot;</text>
<text x=".7" y="239">A</text>
<text x="148.3" y="238.6">STANDOFF ALUM HEX 4-40 x 1&quot;</text>
<text x="184.7" y="238.6">PANHEAD SCREW 4-40 X 3/4&quot;</text>
<text x="426.5" y="239">A</text>
<text x="148.3" y="252.7">STANDOFF ALUM HEX 4-40 x 1&quot;</text>
<text x="184.7" y="252.7">PANHEAD SCREW 4-40 X 3/4&quot;</text>
<text x="148.3" y="266.8">STANDOFF ALUM HEX 4-40 x 1&quot;</text>
<text x="184.7" y="266.8">PANHEAD SCREW 4-40 X 3/4&quot;</text>
<text x="45.1" y="272.8">5</text>
<text x="129.7" y="272.8">4</text>
<text x="214.3" y="272.8">3</text>
<text x="298.9" y="272.8">2</text>
<text x="383.5" y="272.8">1</text>
</g>
</svg>
